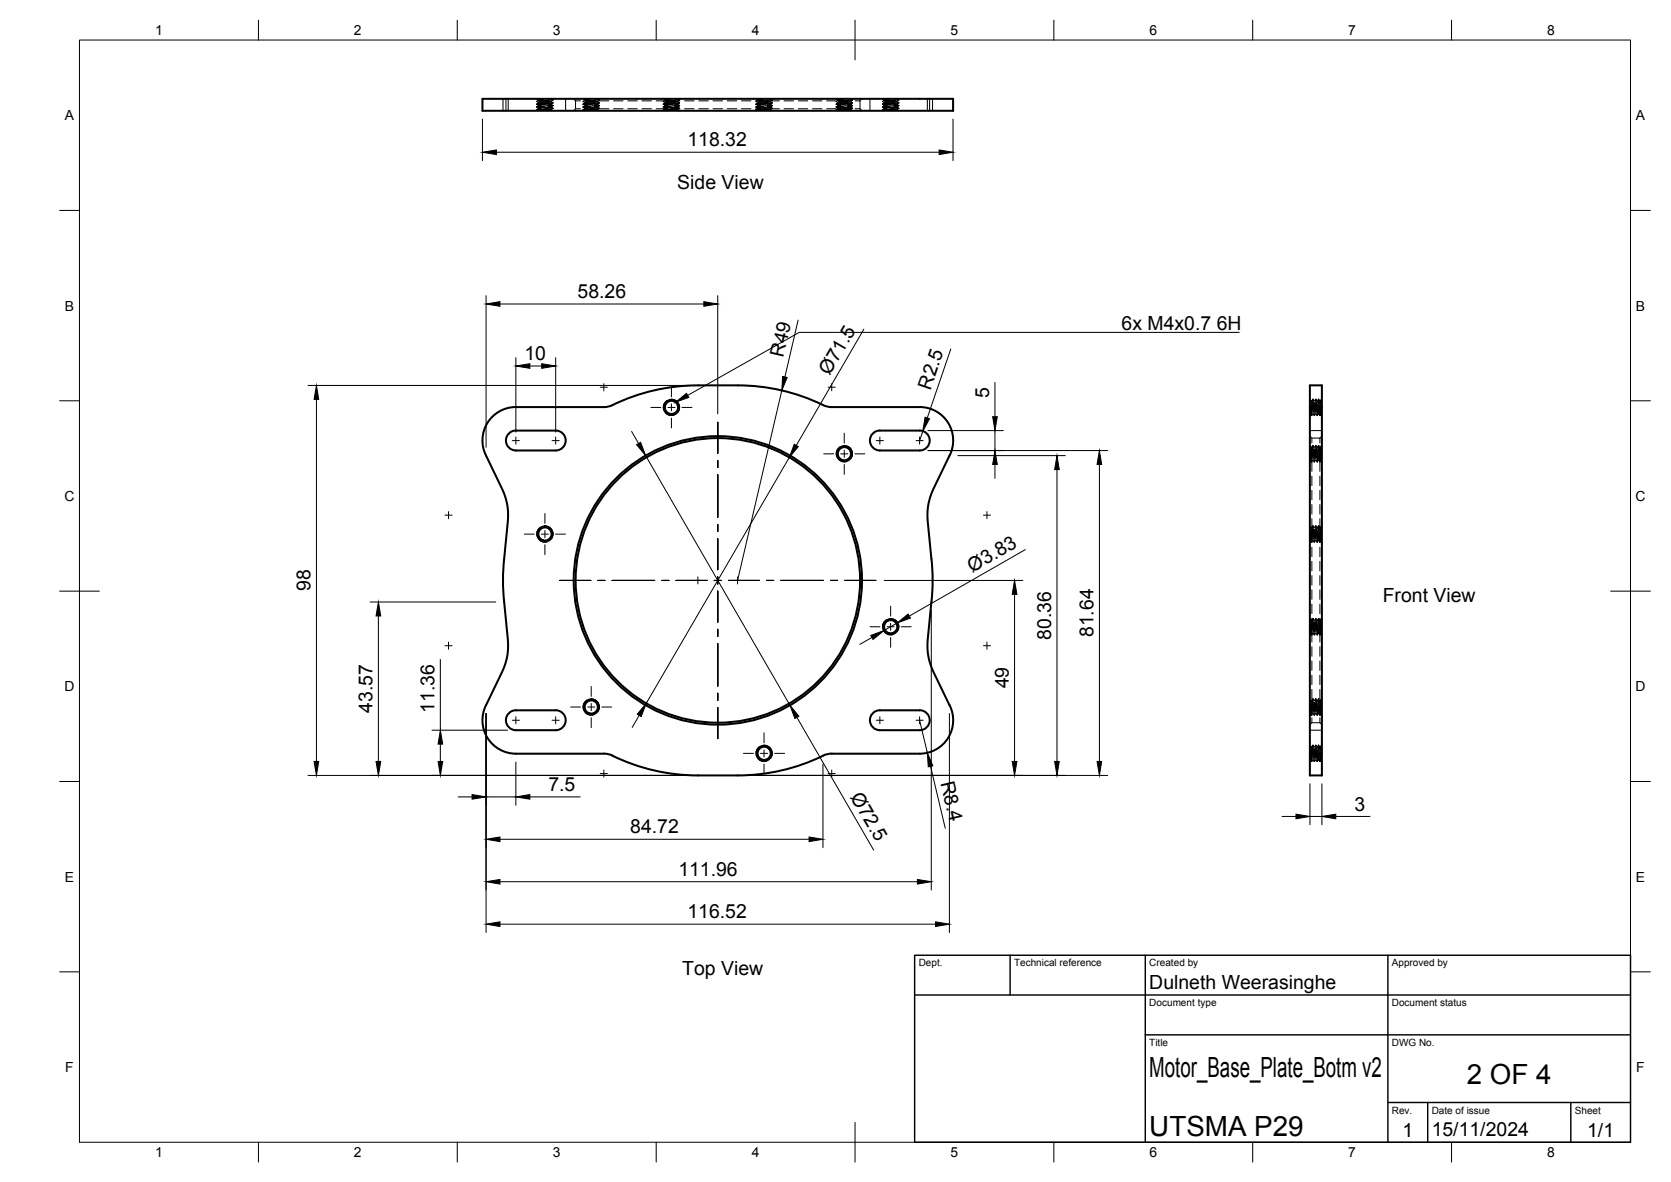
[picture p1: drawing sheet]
<svg xmlns="http://www.w3.org/2000/svg" width="420mm" height="297mm" viewBox="0 0 420 297" stroke-linecap="round" stroke-linejoin="round" font-family="sans-serif">
<!-- layer: Visible -->
<g fill="none" stroke="#000" stroke-width=".51">
<path d="M121.3 24.8h118.3v3h-118.3zM175.5 96.8h10a50.5 50.5 0 0 1 22.3 5.3l1.3 .2h22.1M175.5 96.8a50.5 50.5 0 0 0-22.3 5.3l-1.4 .2h-22.1M329.4 96.8h3v98.1h-3zM129.7 108.2h10a2.51 2.51 0 0 1 2.5 2.5 2.51 2.51 0 0 1-2.5 2.5h-10M129.7 102.3a8.4 8.4 0 0 0-7.5 12.2l4.1 8.4 .8 2.2a14.6 14.6 0 0 1 .6 5.8l-.9 9.5a49.4 49.4 0 0 0 0 10.9l1 10.7a15 15 0 0 1-1.5 6.8l-4.1 8.4a8.4 8.4 0 0 0 7.5 12.2M129.7 108.2a2.51 2.51 0 0 0-2.5 2.5 2.51 2.51 0 0 0 2.5 2.5M221.2 108.2h10.1a2.51 2.51 0 0 1 2.5 2.5 2.51 2.51 0 0 1-2.5 2.5h-10.1M221.2 108.2a2.51 2.51 0 0 0-2.5 2.5 2.51 2.51 0 0 0 2.5 2.5M231.3 102.3a8.4 8.4 0 0 1 7.4 12.2l-4 8.4-.9 2.2a14.6 14.6 0 0 0-.5 5.8l.9 9.5a47.8 47.8 0 0 1 0 10.9l-1 10.7a15 15 0 0 0 1.5 6.8l4.1 8.4a8.4 8.4 0 0 1-7.5 12.2h-22.6l-.9 .2a50.3 50.3 0 0 1-22.3 5.3h-10M329.4 102.3h3M129.7 178.5h10"/>
<path d="M129.7 178.5a2.51 2.51 0 0 0-2.5 2.5 2.51 2.51 0 0 0 2.5 2.5M139.7 178.5a2.51 2.51 0 0 1 2.5 2.5 2.51 2.51 0 0 1-2.5 2.5h-10M221.2 178.5h10M221.2 178.5a2.51 2.51 0 0 0-2.5 2.5 2.51 2.51 0 0 0 2.5 2.5M231.3 178.5a2.51 2.51 0 0 1 2.5 2.5 2.51 2.51 0 0 1-2.5 2.5h-10.1M129.7 189.4h22.1l1.4 .2a50.3 50.3 0 0 0 22.3 5.3M329.4 189.4h3"/>
<circle cx="168.8" cy="102.4" r="1.92"/>
<circle cx="168.8" cy="102.4" r="1.66"/>
<circle cx="212.3" cy="114" r="1.92"/>
<circle cx="212.3" cy="114" r="1.66"/>
<circle cx="137" cy="134.2" r="1.92"/>
<circle cx="137" cy="134.2" r="1.66"/>
<circle cx="180.5" cy="145.9" r="36.3"/>
<circle cx="180.5" cy="145.9" r="35.8"/>
<circle cx="224" cy="157.5" r="1.92"/>
<circle cx="224" cy="157.5" r="1.66"/>
<circle cx="148.7" cy="177.7" r="1.92"/>
<circle cx="148.7" cy="177.7" r="1.66"/>
<circle cx="192.1" cy="189.3" r="1.92"/>
<circle cx="192.1" cy="189.3" r="1.66"/>
</g>
<!-- layer: Hidden -->
<g fill="none" stroke="#000" stroke-width=".25">
<path d="M126.5 24.8v3M127.2 24.8v3M127.8 24.8v3M135 27.6h.1M135.1 24.8l.2 .3M135.3 25.1h1.3M135.3 25.1l-.3 .3 .3 .5M135.3 25.9l-.3 .3 .3 .4M135.3 26.6l-.3 .3 .3 .4M135.3 27.3l-.3 .2M135.3 27.6l-.2 .2M135.4 25.6l2.4 .1"/>
<path d="M135.4 26.1l-.4 .1 1.8 .1M135.6 26.1l-.6 .1 1.7 .2M135.6 25.6l2.3 .1M135.7 27.3l-.4 .1 2.1 .1M136 25.1l2.3 .2M136.1 26.5l-.8 .1 1.6 .2M136.4 25.9l2.2 .2M136.5 25.8l-1.2 .1 1.2 .2M136.5 26.7l-1.5 .1 .7 .2M136.6 25.1l-1.3 .1 .8 .1M136.6 25.1h.1M136.6 26l2.4-.1-2.2 .2"/>
<path d="M136.7 26.8l-1.7 .1 .6 .1M136.8 27.1l2.2 .2M136.8 26.6l1.9 .2-.5 .1M136.9 27l2.2 .2-.2 .1M137 27l-1.7 .1 .8 .1M137.3 25.4l1.4 .2-1 .1M137.3 27.3l1.4 .2-1.2 .1M137.4 26.2l-2.1 .2 .4 .1M137.7 27.4l-2.7 .2M137.7 26.1l1 .2-1.4 .1M137.8 27.4l-2.8 .2h1.3M137.8 25.5l-2.4 .2"/>
<path d="M137.8 25.1h1.2M137.9 26.4l1.2 .2-1.2 .1M137.9 25.2l-2.4 .2M138 26.4l1 .1-1.3 .1M138 25.3l-2.3 .1M138.1 27.6h.6M138.1 26.9l.6 .1-1.9 .2M138.6 25.1h.3M138.7 27.6l.2 .2M138.9 24.8l-.2 .3M139 25.1h.1M139.1 25.1h.1"/>
<path d="M139.1 25.1l-.4 .3 .4 .5-.4 .2 .4 .5-.4 .2 .4 .5-.4 .3M142.2 24.8v3M144.2 24.8l.5 .5M144.7 27.3h1.2M144.7 25.3h1.2M144.7 25.3v2l-.5 .5M146.6 27.6h.1M146.7 24.8l.3 .3M147 25.1h1.2M147 25.1v.1M147 25.7v.2M147 26.4v.2"/>
<path d="M147 27.1v.2M147 27.6l-.3 .2M147 25.2l-.4 .2 .4 .3M147 25.9l-.4 .3 .4 .2M147 26.6l-.4 .3 .4 .3M147 27.3l-.4 .2M147.1 25.6l2.3 .1M147.1 26.1l-.5 .1 1.9 .1M147.1 27.3h2.4M147.1 25.3h2.4M147.2 25.6l2.4 .1M147.2 26.1l-.6 .1 1.7 .2"/>
<path d="M147.3 27.3h-.3l2 .2M147.6 25.1l2.4 .2M147.7 26.5l-.7 .2 1.6 .1M148 25.9l2.2 .2M148.2 25.8l-1.2 .1 1.2 .2M148.2 26.7l-1.6 .1 .8 .2M148.2 25.1l-1.2 .1 .7 .1M148.2 25.1h.1M148.3 26l2.4-.1-2.3 .2M148.4 26.8l-1.8 .1 .6 .1M148.4 27.1l2.2 .2M148.5 26.6l1.8 .2-.5 .1 .4 .1-1.7 .2"/>
<path d="M148.6 27l2.1 .2-.2 .1M148.6 27l-1.6 .1 .7 .1M148.9 25.4l1.4 .2-.9 .1M148.9 27.3l1.4 .2-1.2 .1M149 26.2l-2 .2 .3 .1M149.3 27.4l-2.7 .2M149.4 26.1l.9 .2-1.4 .1M149.5 27.4l-2.8 .2h1.3M149.5 25.5l-2.4 .2M149.5 25.1h1.2M149.5 26.4l1.2 .2-1.2 .1M149.5 25.2l-2.3 .2"/>
<path d="M149.7 26.4l1 .1-1.3 .1M149.7 25.3l-2.4 .1M149.7 27.6h.6M150.2 25.1h.3M150.3 27.6l.3 .2M150.6 24.8l-.3 .3M150.7 25.1h.1M150.7 27.3h2.4M150.7 25.3h2.4M150.7 25.1l-.4 .3 .4 .4-.4 .3 .4 .4-.4 .3 .4 .4-.4 .4M154.3 27.3h2.4M154.3 25.3h2.4"/>
<path d="M157.9 27.3h2.3M157.9 25.3h2.3M161.4 27.3h2.4M161.4 25.3h2.4M165 27.3h2.4M165 25.3h2.4M166.8 27.6h.1M166.9 24.8l.3 .3M167.2 25.1h1.2M167.2 25.1l-.4 .3 .4 .3v.2M167.2 27.6l-.3 .2M167.2 25.9l-.4 .3 .4 .2v.2"/>
<path d="M167.2 26.6l-.4 .3 .4 .4M167.2 27.3l-.4 .2M167.2 25.6l2.4 .1M167.3 26.1l-.5 .1 1.9 .1M167.4 25.6l2.4 .1M167.4 26.1l-.6 .1 1.7 .2M167.5 27.3l-.3 .1 2 .1M167.8 25.1l2.4 .2M167.9 26.5l-.7 .2 1.6 .1M168.2 25.9l2.2 .2M168.3 25.8l-1.1 .1 1.1 .2M168.4 26.7l-1.6 .1 .8 .2"/>
<path d="M168.4 25.1l-1.2 .1 .7 .1M168.4 25.1h.1M168.4 26l2.5-.1-2.3 .2M168.5 26.8l-1.7 .1 .6 .1M168.6 27.1l2.2 .2M168.6 27.3h2.3M168.6 25.3h2.3M168.7 26.6l1.8 .2-.6 .1 .6 .1h-.1l-1.7 .2M168.7 27l2.2 .2-.2 .1M168.8 27l-1.6 .1 .7 .1M169.1 27.3l1.4 .2-1.2 .1M169.1 25.4l1.4 .2-1 .1"/>
<path d="M169.2 26.2l-2 .2 .3 .1M169.5 27.4l-2.7 .2M169.5 26.1l1 .2-1.4 .1M169.6 27.4l-2.8 .2h1.3M169.7 25.5l-2.4 .2M169.7 25.1h1.2M169.7 26.4l1.2 .2-1.2 .1M169.7 25.2l-2.4 .2M169.8 26.4l1.1 .1-1.4 .1M169.9 25.3l-2.4 .1M169.9 27.6h.6M170.4 25.1h.3"/>
<path d="M170.5 27.6l.3 .2M170.8 24.8l-.3 .3M170.9 25.1h.1M170.9 25.1l-.4 .3 .4 .4-.4 .3 .4 .4-.4 .3 .4 .4-.4 .4M172.1 27.3h2.4M172.1 25.3h2.4M175.7 27.3h2.4M175.7 25.3h2.4M179.3 27.3h2.4M179.3 25.3h2.4M182.9 27.3h2.4M182.9 25.3h2.4"/>
<path d="M186.4 27.3h2.4M186.4 25.3h2.4M190 27.3l3.8 .2-1.2 .1M190 25.3h2.4M190.1 27.6h.1M190.2 24.8l.3 .3M190.5 25.1h1.2M190.5 25.1l-.4 .3 .4 .3v.2M190.5 27.6l-.3 .2M190.5 25.9l-.4 .3 .4 .2v.2M190.5 26.6l-.4 .3 .4 .4M190.5 27.3l-.4 .2"/>
<path d="M190.5 25.6l2.4 .1M190.6 26.1l-.5 .1 1.9 .1M190.7 25.6l2.4 .1M190.7 26.1l-.6 .1 1.7 .2M190.8 27.3l-.3 .1 2 .1M191.1 25.1l2.4 .2M191.2 26.5l-.7 .1 1.6 .2M191.5 25.9l2.2 .2M191.6 25.8l-1.1 .1 1.1 .2M191.7 26.7l-1.6 .1 .7 .2M191.7 25.1l-1.2 .1 .7 .1M191.7 25.1h.1"/>
<path d="M191.7 26l2.5-.1-2.3 .2M191.8 26.8l-1.7 .1 .6 .1M191.9 27.1l2.2 .2M192 26.6l1.8 .2-.5 .1M192 27l2.2 .2-.2 .1M192.1 27l-1.6 .1 .7 .1M192.4 25.4l1.4 .2-1 .1M192.5 26.2l-2 .2 .3 .1M192.8 27.4l-2.7 .2M192.8 26.1l1 .2-1.4 .1M192.9 27.4l-2.8 .2h1.3M192.9 25.5l-2.3 .2"/>
<path d="M193 25.1h1.2M193 26.4l1.2 .2-1.2 .1M193 25.2l-2.4 .2M193.1 26.4l1.1 .1-1.4 .1M193.2 25.3l-2.4 .1M193.2 27.6h.6M193.3 26.9l.5 .1-1.8 .2M193.6 27.3h2.4M193.6 25.3h2.4M193.7 25.1h.3M193.8 27.6l.2 .2M194 24.8l-.2 .3"/>
<path d="M194.1 25.1h.1M194.2 25.1h.1M194.2 25.1l-.4 .3 .4 .4-.4 .3 .4 .4-.4 .3 .4 .4-.4 .4M197.1 27.3h2.4M197.1 25.3h2.4M200.7 27.3h2.4M200.7 25.3h2.4M204.3 27.3h2.4M204.3 25.3h2.4M207.9 27.3h2.3M207.9 25.3h2.3M210.2 27.6h.1"/>
<path d="M210.4 24.8l.2 .3M210.6 25.1h1.3M210.6 25.1l-.4 .3 .5 .3-.1 .2M210.6 27.6l-.2 .2M210.7 25.9l-.5 .3 .5 .2-.1 .2M210.7 26.6l-.5 .3 .4 .4M210.7 27.3l-.5 .2M210.7 25.6l2.4 .1M210.7 26.1l-.5 .1 1.9 .1M210.9 25.6l2.4 .1M210.9 26.1l-.7 .1 1.8 .2M211 27.3h-.4l2.1 .2"/>
<path d="M211.3 25.1l2.3 .2M211.4 26.5l-.7 .2 1.5 .1M211.4 27.3h2.4M211.4 25.3h2.4M211.7 25.9l2.2 .2M211.8 25.8l-1.1 .1 1.1 .2M211.8 26.7l-1.6 .1 .8 .2M211.9 25.1l-1.3 .1 .8 .1M211.9 25.1h.1M211.9 26l2.5-.1-2.3 .2M212 26.8l-1.8 .1 .7 .1M212 27.1l2.3 .2"/>
<path d="M212.1 26.6l1.9 .2-.6 .1M212.2 27l2.2 .2-.3 .1M212.3 27l-1.6 .1 .7 .1M212.6 27.3l1.4 .2-1.2 .1M212.6 25.4l1.4 .2-1 .1M212.7 26.2l-2 .2 .2 .1M213 27.4l-2.8 .2M213 26.1l1 .2-1.4 .1M213.1 27.4l-2.8 .2h1.3M213.1 25.5l-2.4 .2M213.1 25.1h1.2M213.2 26.4l1.2 .2-1.2 .1"/>
<path d="M213.2 25.2l-2.4 .2M213.3 26.4l1.1 .1-1.4 .1M213.3 25.3l-2.3 .1M213.4 27.6h.6M213.4 26.9l.6 .1-1.8 .2M213.9 25.1h.3M214 27.6l.2 .2M214.2 24.8l-.2 .3M214.3 25.1h.1M214.4 25.1l-.4 .3 .4 .4-.4 .3 .4 .4-.4 .3 .4 .4-.4 .4M215 27.3h1.2M215 25.3h1.2"/>
<path d="M216.2 27.3l.5 .5M216.2 25.3v2M216.7 24.8l-.5 .5M218.7 24.8v3M221.9 27.6h.1M222 24.8l.3 .3M222.3 25.1h1.2M222.3 25.1l-.4 .3 .4 .5M222.3 25.9l-.4 .3 .4 .4M222.3 26.6l-.4 .3 .4 .4M222.3 27.3l-.4 .2M222.3 27.6l-.3 .2"/>
<path d="M222.4 25.6l2.3 .1M222.4 26.1l-.5 .1 1.9 .1M222.5 26.1l-.6 .1 1.7 .2M222.5 25.6l2.4 .1M222.6 27.3l-.3 .1 2 .1M222.9 25.1l2.4 .2M223.1 26.5l-.8 .2 1.6 .1M223.4 25.9l2.1 .2M223.5 26.7l-1.6 .1 .8 .2M223.5 25.8l-1.2 .1 1.2 .2M223.5 25.1l-1.2 .1 .7 .1M223.5 25.1h.1"/>
<path d="M223.6 26.8l-1.7 .1 .6 .1M223.7 27.1l2.2 .2M223.8 26.6l1.8 .2-.5 .1 .5 .1h-.1l-1.7 .2M223.9 27l2.1 .2-.2 .1M223.9 27l-1.6 .1 .7 .1M224.2 25.4l1.4 .2-.9 .1M224.2 27.3l1.4 .2-1.1 .1M224.3 26.2l-2 .2 .3 .1M224.6 27.4l-2.7 .2M224.6 26.1l1 .2-1.4 .1M224.7 27.4l-2.7 .2h1.2M224.8 25.5l-2.4 .2"/>
<path d="M224.8 25.1h1.2M224.8 26.4l1.2 .2-1.1 .1M224.8 25.2l-2.4 .2M225 26.4l1 .1-1.3 .1M225 25.3l-2.4 .1M225 27.6h.6M225.5 25.1h.3M225.6 27.6l.3 .2M225.9 24.8l-.3 .3M225.9 25.8l-2.2 .3M226 25.8l-2.4 .2M226 25.1h.1"/>
<path d="M226 25.1l-.4 .3 .4 .4M226 25.8l-.4 .3 .4 .4-.4 .3v.2l.4 .2-.4 .4M233.2 24.8v3M233.7 24.8v3M234.5 24.8v3M166.8 102.9l.8 1M167.3 103.8l.8 .5h1.4M167.6 100.9l-.8 .9M167.7 100.7l-.8 .9-.1 1.1M168.1 100.7l-.8 1M168.8 100.6l1.1 .5M168.8 100.3l.9 .2 .7 .5"/>
<path d="M169.2 100.5a1.77 1.77 0 0 1 1.4 2.7M169.7 104h-1.3M169.9 103.7l-1.1 .5M170.9 102l-.1 .9-.3 .7M210.3 114.6l.8 1M210.8 115.4l1 .6h1.2M211.1 112.5l-.8 1M211.2 112.3l-.8 .9-.1 1.2M211.6 112.4l-.5 .3-.3 .7M211.9 115.6h1.2M212.2 112.2l.7 .2 .5 .4M212.3 112l.7 .1 .9 .6"/>
<path d="M212.7 112.1a1.75 1.75 0 0 1 1.4 2.6l-.1 .2M213.4 115.3l-1.2 .5M214.3 113.7v.8l-.4 .8M329.4 109.6l.5 .5h2M329.4 113.2h3M329.4 108.2h3M329.4 100.5l.2 .2M329.4 112.1l.2 .3M329.6 114.6l.2 1.5 .1-1.3M329.6 114.6v-1.1l.2 2.6 .1-.2M329.6 114.6l.2 1.5 .3-.4M329.6 102.9l.2 1.5 .1-1.2"/>
<path d="M329.6 102.9v-1.1l.2 2.6 .1-.2M329.6 102.9l.2 1.5M329.6 104l-.2 .3M329.6 115.7l-.2 .2M329.7 100.7l.2 2.4M329.7 112.4l-.1-.2v1.3M329.7 100.7l-.1-.1v1.2M329.8 113.3l-.2 2M329.8 101.6l-.2 2.1M329.8 104.4h.1M329.9 110.1v1.2M329.9 112.5v2.4"/>
<path d="M329.9 116.1v2.4M329.9 119.7v2.3M329.9 112.4h-.2l.2 2.3M329.9 112.6l.2 2.4M329.9 101l.2 2.3M330.1 115.7h.1M330.1 112.3l-.2 2.4M330.1 100.7l-.2 2.3M330.1 112l-.2 .4M330.1 100.3l-.2 .4h-.2M330.1 112l.3 .4M330.1 100.3l.3 .4 .4-.4"/>
<path d="M330.2 112.7l-.1-.7-.2 1.7M330.2 101l-.1-.7-.2 1.7M330.2 115.7l.3 .4 .3-.4M330.2 104l.3 .4M330.2 104h-.1l-.3 .4M330.3 112.8l.1 2.4M330.3 101.2l.1 2.3M330.3 113.8l.2 2.3v-.1M330.3 113.1l-.2 2.4M330.3 102.2l.2 2.2v-.1M330.3 101.5l-.2 2.4M330.4 112.4h.2"/>
<path d="M330.5 104.4h.1M330.5 112.8l.1 2.4M330.5 101.1l.1 2.4M330.5 112.9l-.2 2.3M330.5 101.2l-.2 2.4M330.7 113l.2 2.4M330.7 101.4l.2 2.4M330.7 113.4l-.1 2.4M330.7 101.8l-.1 2.3M330.8 112.4l-.2 2.4M330.8 100.7l-.2 2.4M330.8 115.7h.1"/>
<path d="M330.8 112l-.2 .4M330.8 112.2l.1-.2 .1 2.1M330.8 100.6l.1-.3 .1 2.1M330.8 112l.3 .4M330.8 100.3l.3 .4 .5-.4 .2 .4M330.9 112.7l.1 2.4M330.9 101.1l.1 2.4M330.9 115.7l.3 .4 .3-.4M330.9 104l.3 .4M330.9 104h-.1l-.3 .4M331 112.7l-.2 2.4M331 101.1l-.2 2.3"/>
<path d="M331.1 112.4h.2M331.2 104.4h.1M331.2 113.2l.2 2.4M331.2 101.6l.2 2.3M331.3 112.4l-.2 2.4M331.3 100.8l-.2 2.4M331.3 112.4l.2-.4 .3 .4M331.4 113.5l-.2 2.4M331.4 114.5l-.2 1.6-.1-.8M331.4 101.8l-.2 2.4M331.4 102.9l-.2 1.5-.1-.8M331.4 113.5l.3 2.1"/>
<path d="M331.4 101.8l.2 2.2 .1-.1M331.4 112.3l.1-.3 .2 2M331.4 100.7l.1-.4 .2 2M331.4 115.7h.2M331.6 115.7l.3 .4M331.6 104l.3 .4M331.6 104l-.4 .4M331.7 113l-.1-1-.2 1.4M331.7 101.3l-.1-1-.2 1.4M331.7 114.2l.2 1.9 .1-.4M331.7 102.5l.2 1.9 .1-.4M331.8 100.7h.2"/>
<path d="M331.8 112.4h.2M331.8 112.4l-.2 2.2M331.8 100.8l-.2 2.2M331.9 119.7v2.3M331.9 116.1v2.4M331.9 112.5v2.4M331.9 110.1v1.2M331.9 116.1h.1M331.9 104.4h.1M332 113.6l.1 2M332 102l.1 2M332 112.4l.1-.3v3.5"/>
<path d="M332 100.7l.1-.2v3.5M332 114.6l-.1 1.5-.1-.9M332 103l-.1 1.4-.1-.8M332.1 112.7l-.1-.3-.2 2M332.1 101.1l-.1-.4-.2 2M332.1 115.6v.1M332.1 112.7v.7M332.1 113.7v.8M332.1 104l-.2 .4M332.1 101v.8M332.1 102v.8M332.1 115.7l-.2 .4"/>
<path d="M332.1 104l.3 .3M332.1 115.7l.3 .2M332.4 100.5l-.3 .2M332.4 112.1l-.3 .3M332.4 109.6l-.5 .5M135 134.7l.8 1M135.5 135.6l1 .6 1.2-.1M135.8 132.7l-.8 1M135.9 132.5l-.8 1-.1 1M136.3 132.6l-.8 .9M136.6 135.8l.6 .1 .6-.1M136.9 132.4l1.2 .5"/>
<path d="M137 132.2l.8 .1 .8 .6M137.4 132.3a1.76 1.76 0 0 1 1.3 2.8M138.1 135.5l-1.2 .5M139 133.8v.8l-.4 .9M329.4 132.3l.2 .2M329.6 134.7l.2 1.6 .1-1.3M329.6 134.7v-1l.2 2.6 .1-.2M329.6 134.7l.2 1.6 .3-.4M329.6 135.9l-.2 .2M329.7 132.5h.2M329.8 133.5l-.2 2M329.9 123.2v2.4"/>
<path d="M329.9 126.8v2.4M329.9 130.4v2.4M329.9 133.9v2.4M329.9 137.5v2.4M329.9 132.8l.2 2.4M330.1 135.9h.1M330.1 132.5l-.2 2.4-.3-2.5v1.3M330.1 132.2l-.2 .4M330.1 132.2l.3 .4M330.2 132.8l-.1-.6-.2 1.6M330.2 135.9l.3 .4 .3-.4M330.3 133l.1 2.4"/>
<path d="M330.3 134l.2 2.3v-.2M330.3 133.3l-.2 2.4M330.4 132.5h.2M330.5 133l.1 2.3M330.5 133l-.2 2.4M330.7 133.2l.2 2.4M330.7 133.6l-.1 2.4M330.8 132.6l-.2 2.3M330.8 135.9h.1M330.8 132.2l-.2 .4M330.8 132.4l.1-.2 .1 2M330.8 132.2l.3 .4"/>
<path d="M330.9 132.9l.1 2.4M330.9 135.9l.3 .4 .3-.4M331 132.9l-.2 2.3M331.1 132.5h.2M331.2 133.4l.2 2.3M331.3 132.6l-.2 2.4M331.3 132.6l.2-.4 .3 .4M331.4 133.7l-.2 2.3M331.4 134.7l-.2 1.6-.1-.9M331.4 133.6l.2 2.3 .1-.2M331.4 132.5l.1-.3 .2 2M331.4 135.9h.2"/>
<path d="M331.6 135.9l.3 .4M331.7 133.1l-.1-.9-.2 1.3M331.7 134.3l.2 2 .1-.5M331.8 132.5h.2M331.8 132.6l-.2 2.2M331.9 137.5v2.4M331.9 133.9v2.4M331.9 130.4v2.4M331.9 126.8v2.4M331.9 123.2v2.4M331.9 136.3h.1M332 133.8l.1 2"/>
<path d="M332 132.6l.1-.3v3.5M332 134.8l-.1 1.5-.1-.9M332.1 132.9l-.1-.3-.2 2M332.1 135.8l-.2 .5M332.1 132.9v.7M332.1 133.8v.8M332.1 135.9l.3 .2M332.4 132.3l-.3 .2M222 158l.8 1M222.4 158.9l1.1 .6 1.1-.1M222.8 156l-.8 1M222.8 155.8l-.7 .8-.2 1.2"/>
<path d="M223.2 155.9l-.8 .9M223.5 159.1h1.3M223.9 155.7l1.1 .5M224 155.5l.7 .1 .8 .6M224.4 155.6a1.76 1.76 0 0 1 1.4 2.5l-.1 .3M225 158.8l-1.1 .5M226 157.1v.9l-.4 .8M329.4 155.6l.2 .2M329.6 158l.2 1.6 .1-1.3M329.6 158v-1l.2 2.6 .1-.3M329.6 158l.2 1.6 .3-.4h.1M329.6 159.2l-.2 .2"/>
<path d="M329.7 155.9l-.1-.2v1.3M329.8 156.8l-.2 2M329.9 141.1v2.4M329.9 144.7v2.4M329.9 148.2v2.4M329.9 151.8v2.4M329.9 155.4v2.4M329.9 158.9v2.4M329.9 156.1l.2 2.4M330.1 155.8l-.2 2.4-.2-2.4M330.1 155.5l-.2 .4-.2-.1M330.1 155.5l.3 .4 .4-.4"/>
<path d="M330.2 156.1l-.1-.6-.2 1.6M330.2 159.2l.3 .4 .3-.4h.1M330.3 156.3l.1 2.4M330.3 157.3l.2 2.3v-.2M330.3 156.6l-.2 2.4M330.5 156.2l.1 2.4M330.5 156.3l-.2 2.4M330.7 156.5l.2 2.4M330.7 156.9l-.1 2.4M330.8 155.9l-.2 2.3M330.8 155.7l.1-.2 .1 2.1M330.8 155.5l.3 .4 .5-.4 .2 .4"/>
<path d="M330.9 156.2l.1 2.4M330.9 159.2l.3 .4 .4-.4M331 156.2l-.2 2.3M331.2 156.7l.2 2.4M331.3 155.9l-.2 2.4M331.4 157l-.2 2.3M331.4 158l-.2 1.6-.1-.9M331.4 156.9l.3 2.2M331.4 155.8l.1-.3 .2 2M331.6 159.2l.3 .4M331.7 156.4l-.1-.9-.2 1.3M331.7 157.6l.2 2 .1-.5"/>
<path d="M331.8 155.8h.2M331.8 155.9l-.2 2.2M331.9 158.9v2.4M331.9 155.4v2.4M331.9 151.8v2.4M331.9 148.2v2.4M331.9 144.7v2.4M331.9 141.1v2.4M331.9 159.6h.1M332 157.1l.1 2M332 155.9l.1-.3v3.5M332 158.1l-.1 1.5-.1-.9"/>
<path d="M332.1 156.2l-.1-.4-.2 2.1M332.1 159.1l-.2 .5M332.1 156.2v.7M332.1 157.1v.8M332.1 159.2l.3 .2M332.4 155.6l-.3 .2M146.7 178.2l.8 1M147.2 179.1l.9 .6 1.2-.1M147.5 176.2l-.8 1M147.5 175.9l-.8 1.1-.1 1M147.9 176l-.8 1M148.2 179.3l.6 .1 .7-.1"/>
<path d="M148.6 175.9l.7 .2 .4 .3M148.7 175.6l.8 .2 .7 .5M149.1 175.8a1.78 1.78 0 0 1 1.3 2.7M149.7 179l-.4 .3-.7 .2M150.7 177.3v.8l-.4 .8M329.4 178.5h3M329.4 175.8l.2 .2M329.6 178.2l.2 1.5 .1-1.2M329.6 178.2v-1l.2 2.5 .1-.2M329.6 178.2v1.3l.2 .2 .3-.4 .1 .1M329.6 179.4l-.2 .2M329.7 176l.2 2.4"/>
<path d="M329.7 176l-.1-.1v1.3M329.8 176.9l-.2 2.1M329.9 162.5v2.4M329.9 166.1v2.4M329.9 169.7v2.3M329.9 173.3v2.3M329.9 176.8v2.4M329.9 176.3l.2 2.3M330.1 176l-.2 2.4M330.1 175.6l-.2 .4h-.2M330.1 175.6l.3 .4 .4-.4M330.2 176.3l-.1-.7-.2 1.7"/>
<path d="M330.2 179.3l.3 .4 .3-.4 .1 .1M330.3 176.5l.1 2.3M330.3 177.5l.2 2.2v-.1M330.3 176.8l-.2 2.3M330.5 176.4l.1 2.4M330.5 176.5l-.2 2.4M330.7 176.7l.2 2.4M330.7 177.1l-.1 2.4M330.8 176.1l-.2 2.3M330.8 175.9l.1-.3 .1 2.1M330.8 175.6l.3 .4 .5-.4 .2 .4M330.9 176.4l.1 2.4"/>
<path d="M330.9 179.3l.3 .4 .4-.3M331 176.3l-.2 2.4M331.2 176.9l.2 2.3M331.3 176.1l-.2 2.4M331.4 177.2l-.2 2.3M331.4 178.2l-.2 1.5-.1-.8M331.4 177.1l.2 2.3 .1-.2M331.4 175.9l.1-.3 .2 2.1M331.6 179.3l.3 .4M331.7 176.6l-.1-1-.2 1.4M331.7 177.8l.2 1.9 .1-.4M331.8 176h.2"/>
<path d="M331.8 176.1l-.2 2.2M331.9 176.8v2.4M331.9 173.3v2.3M331.9 169.7v2.3M331.9 166.1v2.4M331.9 162.5v2.4M331.9 179.7h.1M332 177.3l.1 2M332 176l.1-.2v3.5M332 178.3l-.1 1.4-.1-.9M332.1 176.3l-.1-.3-.2 2M332.1 179.3l-.2 .4"/>
<path d="M332.1 176.3v.8M332.1 177.3v.8M332.1 179.4l.3 .2M332.4 175.8l-.3 .2M190.1 189.9l.8 .9M190.6 190.7l.9 .6h1.3M190.9 187.8l-.8 1M191 187.6l-.8 1-.1 1.1M191.4 187.7l-.8 1M192.1 187.5l1.1 .6M192.2 187.3l.8 .2 .7 .5M192.6 187.4a1.79 1.79 0 0 1 1.3 2.8"/>
<path d="M193 190.9l-1.3 .1M193.2 190.6l-1.1 .5M194.1 188.9l.1 .7-.4 1M329.4 183.5h3M329.4 187.4l.2 .3M329.6 189.9l.2 1.5 .1-1.3M329.6 189.9v-1.1l.2 2.6 .1-.2M329.6 189.9l.2 1.5M329.6 191l-.2 .2M329.7 187.7l-.1-.2v1.3M329.8 188.6l-.2 2M329.8 191.4h.1"/>
<path d="M329.9 180.4v1.2M329.9 181.6l-.5 .5M329.9 181.6h2M329.9 187.9l.2 2.4M330.1 187.6l-.2 2.4-.2-2.3M330.1 187.3l-.2 .4h-.2M330.1 187.3l.3 .4 .4-.4M330.2 188l-.1-.7-.2 1.6M330.2 191l.3 .4M330.2 191h-.1l-.3 .4M330.3 188.1l.1 2.4M330.3 189.2l.2 2.2v-.2"/>
<path d="M330.3 188.4l-.2 2.4M330.5 191.4h.1M330.5 188.1l.1 2.3M330.5 188.2l-.2 2.3M330.7 188.3l.2 2.4M330.7 188.7l-.1 2.4M330.8 187.7l-.2 2.4M330.8 187.5l.1-.2 .1 2.1M330.8 187.3l.3 .4 .5-.4 .2 .4M330.9 188.1l.1 2.3M330.9 191l.3 .4M330.9 191h-.1l-.3 .4"/>
<path d="M331 188l-.2 2.4M331.2 191.4h.1M331.2 188.5l.2 2.4M331.3 187.8l-.2 2.3M331.4 188.8l-.2 2.4M331.4 189.9l-.2 1.5-.1-.9M331.4 188.8l.2 2.2 .1-.1M331.4 187.6l.1-.3 .2 2M331.6 191l.3 .4M331.6 191l-.4 .4M331.7 188.3l-.1-1-.2 1.4M331.7 189.4l.2 2 .1-.4"/>
<path d="M331.8 187.7h.2M331.8 187.8l-.2 2.2M331.9 180.4v1.2M331.9 191.4h.1M331.9 181.6l.5 .5M332 188.9l.1 2.1M332 187.7l.1-.3v3.6M332 189.9l-.1 1.5-.1-.9M332.1 188l-.1-.3-.2 2M332.1 191l-.2 .4M332.1 188v.7M332.1 188.9v.9"/>
<path d="M332.1 191l.3 .2M332.4 187.4l-.3 .3"/>
</g>
<!-- layer: BORDER -->
<g fill="none" stroke="#000" stroke-width=".25">
<path d="M20 10.1h390v276.9h-390zM65 5.1v5M115 5.1v5M165 5.1v5M215 5.1v10M265 5.1v5M315 5.1v5M365 5.1v5M15 52.9h5M410 52.9h5M15 100.7h5M410 100.7h5"/>
<path d="M15 148.6h10M405 148.6h10M15 196.4h5M410 196.4h5M15 244.2h5M410 244.2h5M65 287v5M115 287v5M165 287v5M215 282.1v9.9M265 287v5M315 287v5"/>
<path d="M365 287v5"/>
</g>
<!-- layer: TITLEBLOCK -->
<path d="M230 240.1h180v46.9h-180zM230 250h180M254 240.1v9.9M288 240.1v46.9M349 240.1v46.9M288 260.1h122M349 277.1h61M359 277.1v9.9M395 277.1v9.9" fill="none" stroke="#000" stroke-width=".36"/>
<!-- layer: FD_Dimensions -->
<g fill="none" stroke="#000" stroke-width=".25">
<path d="M121.3 29.9v10.5M124.8 38.3h111.3M239.6 29.9v10.5M122.2 74.3v38.1M125.7 76.4h51.3M180.5 74.3v29.7M77.4 96.9h96M129.7 89.9v18.7M133.2 92h3M139.7 89.9v18.7M196.6 98.1l-11.1 47.8M200.7 80.4l-3.3 14.3"/>
<path d="M217.2 82.7l-17 29.2M239.1 87.7l-5.9 17.3M250.2 96.1v8.6M79.6 100.4v91M158.8 108.4l1.8 3M162.3 114.5l36.3 62.7M198.5 115l-36 61.7M232 108.4l-.8 2.3M233.3 113.2h45.2M233.3 108.2h19M240.8 114.5h27.1M250.2 108.2v5"/>
<path d="M250.2 116.7v3.5M265.8 118v73.4M276.4 116.7v74.7M257.8 138.1l-29.2 16.7M93 151.3h31.7M95.1 154.8v36.6M222.3 145.9h34.9M225.6 156.6l-3.3 1.9M234.2 153.4v70.3M255.1 149.4v42M110.7 165.7v17.8M122.2 179.3v55"/>
<path d="M160.7 179.8l-1.7 3M219.2 160.2l-3 1.7M238.7 179.3v55M77.4 194.9h96M108.6 183.5h19M110.7 187v4.4M129.7 191.5v10.9M187.6 194.9h90.9M200.4 180.3l19.3 33.3M206.9 192v21M231.2 181l2 8.2M234 192.6l3.7 15.6"/>
<path d="M329.4 197v10.3M332.4 197v10.3M115.2 200.3h3.5M122.2 200.3h7.5M125.7 210.9h77.7M133.2 200.3h12.7M322.4 205.2h3.5M329.4 205.2h3M335.9 205.2h8.6M125.7 232.2h109.5M125.7 221.6h105"/>
</g>
<g fill="#000" stroke="#000" stroke-width=".25">
<path d="M121.3 38.3l3.5-.6v1.1zM236.1 37.7l3.5 .6-3.5 .5zM122.2 76.4l3.5-.6v1.2zM177 75.8l3.5 .6-3.5 .6zM129.7 92l3.5-.6v1.2zM136.2 91.4l3.5 .6-3.5 .6zM196.8 94.6l1.1 .3-1.3 3.2zM79.6 96.9l.5 3.5h-1.1zM160.1 111.7l1-.5 1.2 3.3zM199.7 111.6l1 .6-2.2 2.8zM232.6 104.8l1.1 .4-1.7 3.2zM250.2 113.2l.6 3.5h-1.2z"/>
<path d="M249.6 104.7h1.2l-.6 3.5zM265.8 114.5l.5 3.5h-1.1zM276.4 113.2l.6 3.5h-1.2zM95.1 151.3l.6 3.5h-1.1zM218.9 159.7l3.4-1.2-2.8 2.2zM225.6 156.6l2.7-2.3 .6 1zM255.1 145.9l.6 3.5h-1.2zM162.5 176.7l-1.3 3.4-1-.6zM198.6 177.2l2.3 2.8-1 .6zM79 191.4h1.1l-.5 3.5zM94.6 191.4h1.1l-.6 3.5zM110.2 191.4h1.1l-.6 3.5z"/>
<path d="M110.7 183.5l.6 3.5h-1.1zM118.7 199.7l3.5 .6-3.5 .5zM129.7 200.3l3.5-.6v1.1zM233.2 189.2l1.3 3.3-1.1 .2zM254.5 191.4h1.2l-.6 3.5zM265.2 191.4h1.1l-.5 3.5zM275.8 191.4h1.2l-.6 3.5zM122.2 210.9l3.5-.6v1.2zM203.4 210.3l3.5 .6-3.5 .6zM325.9 204.6l3.5 .6-3.5 .6zM332.4 205.2l3.5-.6v1.2zM122.2 232.2l3.5-.5v1.1z"/>
<path d="M122.2 221.6l3.5-.6v1.2zM230.7 221l3.5 .6-3.5 .6zM235.2 231.7l3.5 .5-3.5 .6z"/>
</g>
<!-- layer: Hole Notes -->
<path d="M169.9 101.1l2.7-2.2 .6 1z" fill="#000" stroke="#000" stroke-width=".25"/>
<path d="M311.6 83.5h-110.6l-28.1 15.9" fill="none" stroke="#000" stroke-width=".25"/>
<!-- layer: Smart Centers -->
<g fill="none" stroke="#000" stroke-width=".25">
<path d="M150.9 97.3h1.8M151.8 96.4v1.8M168.8 97.2v2.5M208.2 97.3h1.8M209.1 96.4v1.8M128.8 110.7h1.8M129.7 109.8v1.8M138.8 110.7h1.8M139.7 109.8v1.8M163.7 102.4h2.4M167.9 102.4h1.8M168.8 101.5v1.8"/>
<path d="M168.8 105.1v2.5M171.5 102.4h2.5M180.5 106.1v7.8M180.5 115.7v1.8M180.5 119.3v10.7M207.1 114.1h2.5M211.4 114.1h1.8M212.3 108.9v2.5M212.3 113.1v1.8M212.3 116.7v2.5M215 114.1h2.4M220.3 110.7h1.8"/>
<path d="M221.2 109.8v1.8M230.3 110.7h1.8M231.2 109.8v1.8M111.9 129.5h1.8M112.8 128.6v1.8M131.8 134.2h2.5M136.1 134.2h1.8M137 129v2.5M137 133.3v1.8M137 136.9v2.5M139.7 134.2h2.5M180.5 131.8v1.8"/>
<path d="M180.5 135.4v7.8M247.3 129.5h1.7M248.2 128.6v1.8M140.7 145.9h7.8M150.3 145.9h1.8M153.9 145.9h10.7M166.4 145.9h1.8M170 145.9h7.8M175.5 145v1.8M179.6 145.9h1.8M180.5 145v1.8M180.5 148.5v7.9"/>
<path d="M180.5 158.1v1.8M183.2 145.9h7.8M185.5 145v1.8M192.7 145.9h1.8M196.3 145.9h10.7M208.8 145.9h1.8M212.4 145.9h7.8M218.8 157.5h2.5M223 157.5h1.8M223.9 152.3v2.5M223.9 156.6v1.8M226.6 157.5h2.5"/>
<path d="M111.9 162.3h1.8M112.8 161.4v1.8M143.5 177.7h2.5M147.8 177.7h1.7M148.7 172.5v2.5M148.7 176.8v1.8M151.3 177.7h2.5M180.5 161.7v10.7M180.5 174.2v1.8M180.5 177.8v7.8M223.9 160.2v2.5M247.3 162.3h1.7"/>
<path d="M248.2 161.4v1.8M128.8 181h1.8M129.7 180.1v1.8M138.8 181h1.8M139.7 180.1v1.8M148.7 180.4v2.4M150.9 194.4h1.8M151.8 193.5v1.8M186.9 189.3h2.5M191.2 189.3h1.8M192.1 184.2v2.5M192.1 188.4v1.8"/>
<path d="M192.1 192v2.5M194.8 189.3h2.5M208.2 194.4h1.8M209.1 193.5v1.8M220.3 181h1.8M221.2 180.1v1.8M230.3 181h1.8M231.2 180.1v1.8"/>
</g>
<g font-size="7">
<text x="289" y="270.6">Motor_Base_Plate_Botm v2</text>
<text x="368.8" y="272.3">2 OF 4</text>
<text x="289" y="285.5">UTSMA P29</text>
</g>
<g font-size="4.9">
<text x="172.8" y="36.8">118.32</text>
<text x="170.3" y="47.5">Side View</text>
<text x="145.2" y="74.9">58.26</text>
<text x="282" y="82.8">6x M4x0.7</text>
<text x="305.9" y="82.8">6H</text>
<text x="131.8" y="90.5">10</text>
<text x="197" y="90" transform="rotate(-77 197 90)">R49</text>
<text x="208.6" y="94.5" transform="rotate(-60 208.6 94.5)">Ø71.5</text>
<text x="234" y="98.1" transform="rotate(-71 234 98.1)">R2.5</text>
<text x="248.7" y="100" transform="rotate(-90 248.7 100)">5</text>
<text x="244.5" y="144" transform="rotate(-30 244.5 144)">Ø3.83</text>
<text x="78.1" y="148.6" transform="rotate(-90 78.1 148.6)">98</text>
<text x="347.7" y="151.3">Front View</text>
<text x="264.3" y="160.8" transform="rotate(-90 264.3 160.8)">80.36</text>
<text x="275" y="160.1" transform="rotate(-90 275 160.1)">81.64</text>
<text x="253.6" y="173" transform="rotate(-90 253.6 173)">49</text>
<text x="93.7" y="179.1" transform="rotate(-90 93.7 179.1)">43.57</text>
<text x="109.3" y="179.1" transform="rotate(-90 109.3 179.1)">11.36</text>
<text x="236.5" y="196.6" transform="rotate(77 236.5 196.6)">R8.4</text>
<text x="137.9" y="198.8">7.5</text>
<text x="213.7" y="200.3" transform="rotate(60 213.7 200.3)">Ø72.5</text>
<text x="340.6" y="203.7">3</text>
<text x="158.5" y="209.5">84.72</text>
<text x="170.6" y="220.1">111.96</text>
<text x="172.8" y="230.8">116.52</text>
<text x="171.6" y="244.9">Top View</text>
<text x="289" y="248.5">Dulneth Weerasinghe</text>
<text x="352.6" y="285.7">1</text>
<text x="360" y="285.5">15/11/2024</text>
<text x="399.1" y="285.7">1/1</text>
</g>
<g font-size="3.5">
<text x="39" y="8.8">1</text>
<text x="89" y="8.8">2</text>
<text x="139" y="8.8">3</text>
<text x="189" y="8.8">4</text>
<text x="239" y="8.8">5</text>
<text x="289" y="8.8">6</text>
<text x="339" y="8.8">7</text>
<text x="389" y="8.8">8</text>
<text x="16.3" y="30.2">A</text>
<text x="411.3" y="30.2">A</text>
<text x="16.3" y="78">B</text>
<text x="411.3" y="78">B</text>
<text x="16.2" y="125.9">C</text>
<text x="411.2" y="125.9">C</text>
<text x="16.2" y="173.7">D</text>
<text x="411.2" y="173.7">D</text>
<text x="16.3" y="221.6">E</text>
<text x="411.3" y="221.6">E</text>
<text x="16.4" y="269.4">F</text>
<text x="411.4" y="269.4">F</text>
<text x="39" y="290.8">1</text>
<text x="89" y="290.8">2</text>
<text x="139" y="290.8">3</text>
<text x="189" y="290.8">4</text>
<text x="239" y="290.8">5</text>
<text x="289" y="290.8">6</text>
<text x="339" y="290.8">7</text>
<text x="389" y="290.8">8</text>
</g>
<g font-size="2.5">
<text x="231" y="242.9">Dept.</text>
<text x="255" y="242.9">Technical reference</text>
<text x="289" y="242.9">Created by</text>
<text x="350" y="242.9">Approved by</text>
<text x="289" y="252.8">Document type</text>
<text x="350" y="252.8">Document status</text>
<text x="289" y="262.9">Title</text>
<text x="350" y="262.9">DWG No.</text>
<text x="350" y="279.9">Rev.</text>
<text x="360" y="279.9">Date of issue</text>
<text x="396" y="279.9">Sheet</text>
</g>
</svg>
